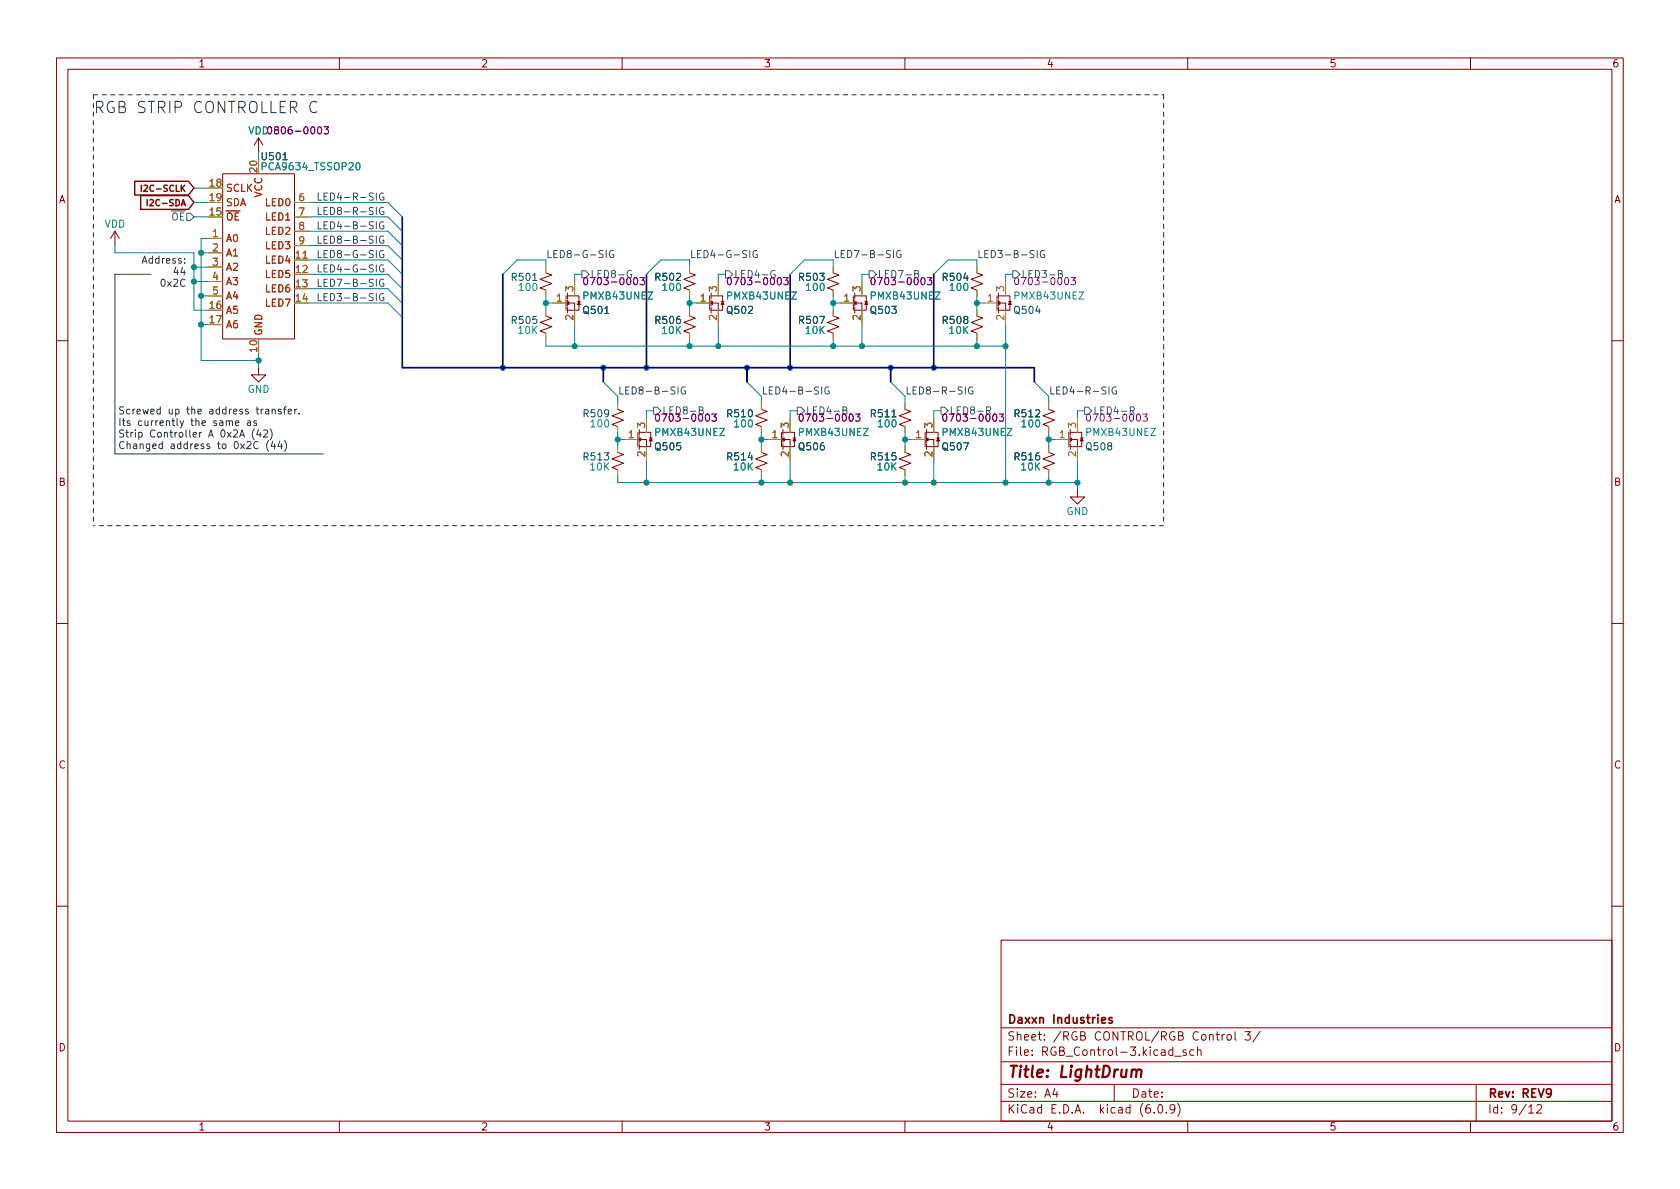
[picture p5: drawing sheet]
<svg xmlns="http://www.w3.org/2000/svg" width="297mm" height="210mm" viewBox="0 0 297 210" stroke-linecap="round" stroke-linejoin="round" font-family="sans-serif">
<g fill="none" stroke="#840000" stroke-width=".18">
<path d="M10 10.2h277v190.1h-277zM12 12.2h273v186.1h-273zM60 10.2v2M110 10.2v2M160 10.2v2M210 10.2v2M260 10.2v2M39.4 30.7h12.7v29.2h-12.7zM45.7 24.4l-.7 1.2M45.7 24.4v2.5M45.7 24.4l.8 1.2M20.3 40.9l-.7 1.3"/>
<path d="M20.3 40.9v2.5M20.3 40.9l.8 1.3M96.5 55.9l1 .4-2 .7 2 .8-2 .7 1 .4M96.5 48.3l1 .3-2 .8 2 .8-2 .7 1 .4M100.1 52.3v2.6M100.3 54.9h1.3M100.3 52.3h2.1v2.6h-.8M100.3 53.6h1.3v1.3M100.3 53.6l.3-.3v.5zM100.3 51.8v1M100.3 53.1v1M100.3 54.4v1"/>
<path d="M102.1 53.3h.5M121.9 48.3l1 .3-2 .8 2 .8-2 .7 1 .4M121.9 55.9l1 .4-2 .7 2 .8-2 .7 1 .4M125.5 52.3v2.6M125.7 54.9h1.3M125.7 52.3h2.1v2.6h-.8M125.7 53.6h1.3v1.3M125.7 53.6l.3-.3v.5zM125.7 51.8v1M125.7 53.1v1M125.7 54.4v1M127.5 53.3h.5"/>
<path d="M147.3 55.9l1 .4-2 .7 2 .8-2 .7 1 .4M147.3 48.3l1 .3-2 .8 2 .8-2 .7 1 .4M150.9 52.3v2.6M151.1 54.9h1.3M151.1 52.3h2.1v2.6h-.8M151.1 53.6h1.3v1.3M151.1 53.6l.3-.3v.5zM151.1 51.8v1M151.1 53.1v1M151.1 54.4v1M152.9 53.3h.5M172.7 48.3l1 .3-2 .8 2 .8-2 .7 1 .4"/>
<path d="M172.7 55.9l1 .4-2 .7 2 .8-2 .7 1 .4M176.3 52.3v2.6M176.5 54.9h1.3M176.5 52.3h2.1v2.6h-.8M176.5 53.6h1.3v1.3M176.5 53.6l.3-.3v.5zM176.5 51.8v1M176.5 53.1v1M176.5 54.4v1M178.3 53.3h.5M10 60.2h2M45.7 65v1.3h1.3l-1.3 1.3-1.3-1.3h1.3"/>
<path d="M109.2 72.4l1 .4-2 .7 2 .8-2 .8 1 .3M112.8 76.4v2.6M113 79h1.3M113 76.4h2.1v2.6h-.8M113 77.7h1.3v1.3M113 77.7l.3-.2v.5zM113 75.9v1.1M113 77.2v1M113 78.5v1M114.8 77.5h.5M134.6 72.4l1 .4-2 .7 2 .8-2 .8 1 .3M138.2 76.4v2.6"/>
<path d="M138.4 79h1.3M138.4 76.4h2.1v2.6h-.8M138.4 77.7h1.3v1.3M138.4 77.7l.3-.2v.5zM138.4 75.9v1.1M138.4 77.2v1M138.4 78.5v1M140.2 77.5h.5M160 72.4l1 .4-2 .7 2 .8-2 .8 1 .3M163.6 76.4v2.6M163.8 79h1.3M163.8 76.4h2.1v2.6h-.8"/>
<path d="M163.8 77.7h1.3v1.3M163.8 77.7l.3-.2v.5zM163.8 75.9v1.1M163.8 77.2v1M163.8 78.5v1M165.6 77.5h.5M185.4 72.4l1 .4-2 .7 2 .8-2 .8 1 .3M189 76.4v2.6M189.2 79h1.3M189.2 76.4h2.1v2.6h-.8M189.2 77.7h1.3v1.3M189.2 77.7l.3-.2v.5z"/>
<path d="M189.2 75.9v1.1M189.2 77.2v1M189.2 78.5v1M191 77.5h.5M285 60.2h2M109.2 80l1 .4-2 .7 2 .8-2 .8 1 .4M134.6 80l1 .4-2 .7 2 .8-2 .8 1 .4M160 80l1 .4-2 .7 2 .8-2 .8 1 .4M185.4 80l1 .4-2 .7 2 .8-2 .8 1 .4M190.5 86.6v1.3h1.3l-1.3 1.2-1.3-1.2h1.3M10 110.2h2M285 110.2h2"/>
<path d="M10 160.2h2M177 166.3h108v32h-108zM285 160.2h2M60 198.3v2M110 198.3v2M160 198.3v2M177 194.8h108M177 191.8h108M177 187.8h108M177 181.8h108M186.5 192.5l-.4 1h1M186.9 193v1"/>
<path d="M197 191.8v3M204.1 196.7v.1M204.9 195.4l.2-.1a.81 .81 0 0 1 .6 .7 .81 .81 0 0 1-.3 .8h-.2a.81 .81 0 0 1-.6-.6 .81 .81 0 0 1 .3-.8zM206.2 196.7v.1M207.4 185.7l-.5-.1-.3 .3v.4l.2 .3h.6M207.4 185.1v1.5M207.7 196l-.3 .3h-.3l-.2-.3 .1-.6 .4-.1 .2 .2a.99 .99 0 0 1-.3 1.3h-.3M207.7 186.8h1.2M208.2 195.1a1.72 1.72 0 0 1 0 2.3M209.7 185.7l-.3-.1-.3 .2 .1 .3 .5 .1v.4h-.6M210 198.3v2M211.1 185.7l-.5-.1-.2 .3v.4l.1 .3h.6"/>
<path d="M211.7 185.8l.2-.2 .4 .1 .1 .9M211.7 185.1v1.5M216.1 182.9v1M216.5 182.9l-.3 .1-.1 .2M217 183.1l.2-.2 .4 .2 .1 .5-.1 .3h-.4l-.2-.1zM218.4 182.4v1.3l.2 .2M220.1 182.4h1l-.5 .6 .4 .1v.7l-.2 .1h-.4l-.3-.1M222.8 182.4l-1.3 1.9M260 198.3v2M261 191.8v6.5M270.3 195.8l.4-.5v1.5M270.3 196.8h.9"/>
<path d="M271.7 195.5l.6-.2 .2 .2 .1 .3-.9 1h.9"/>
</g>
<path d="M196.6 180l-.3-.1-.2 .2v.3l.5 .1v.4h-.5M274.3 193.2l-.3 .3h-.3l-.3-.3 .2-.6 .4-.1 .2 .2a.99 .99 0 0 1-.4 1.3h-.2" fill="none" stroke="#840000" stroke-width=".3"/>
<path d="M200.1 189.3a.49 .49 0 0 1 .9 .1l-.2 1.1M201 189.4a.5 .5 0 0 1 .8-.2l-.1 1.3" fill="none" stroke="#840000" stroke-width=".4"/>
<g fill="#840000" stroke="#840000" stroke-width=".18">
<path d="M102.4 53.3l.2 .5h-.5z"/>
<path d="M178.6 53.3l.2 .5h-.5z"/>
<path d="M140.5 77.5l.2 .5h-.5z"/>
<path d="M153.2 53.3l.2 .5h-.5z"/>
<path d="M127.8 53.3l.2 .5h-.5z"/>
<path d="M191.3 77.5l.2 .5h-.5z"/>
<path d="M115.1 77.5l.2 .5h-.5z"/>
<path d="M165.9 77.5l.2 .5h-.5z"/>
</g>
<g fill="none" stroke="#a0a006" stroke-width=".18">
<path d="M52.1 35.8h2.5M52.1 38.3h2.5M36.8 42.2h2.6M36.8 44.7h2.6M36.8 47.2h2.6M36.8 49.8h2.6M36.8 52.3h2.6M52.1 46h2.5M52.1 40.9h2.5M52.1 43.4h2.5M96.5 47.2v1.1M96.5 51.3v1"/>
<path d="M96.5 54.9v1M96.5 58.9v1M97.8 53.6h2.2M101.6 49.8v2.5M101.6 54.9v2.5M121.9 47.2v1.1M121.9 51.3v1M121.9 54.9v1M121.9 58.9v1M123.2 53.6h2.2M127 49.8v2.5M127 54.9v2.5"/>
<path d="M147.3 47.2v1.1M147.3 51.3v1M147.3 54.9v1M147.3 58.9v1M148.6 53.6h2.2M152.4 49.8v2.5M152.4 54.9v2.5M172.7 47.2v1.1M172.7 51.3v1M172.7 54.9v1M172.7 58.9v1M174 53.6h2.2"/>
<path d="M177.8 49.8v2.5M177.8 54.9v2.5M109.2 71.4v1M109.2 75.4v1M109.2 79v1M110.5 77.7h2.2M114.3 73.9v2.5M114.3 79v2.5M134.6 71.4v1M134.6 75.4v1M134.6 79v1M135.9 77.7h2.2"/>
<path d="M139.7 73.9v2.5M139.7 79v2.5M160 71.4v1M160 75.4v1M160 79v1M161.3 77.7h2.2M165.1 73.9v2.5M165.1 79v2.5M185.4 71.4v1M185.4 75.4v1M185.4 79v1M186.7 77.7h2.2"/>
<path d="M190.5 73.9v2.5M190.5 79v2.5M109.2 83.1v1M134.6 83.1v1M160 83.1v1M185.4 83.1v1"/>
</g>
<g fill="none" stroke="#840084" stroke-width=".18">
<path d="M57.3 22.4h.8l-.4 .5 .3 .1v.6l-.2 .1-.5-.1M103.3 49.2l.2-.1a.68 .68 0 0 1 .4 .6 .68 .68 0 0 1-.4 .7l-.2-.2-.1-.3zM113.2 49.1h.8l-.5 .5 .4 .1v.5l-.2 .2-.5-.2M128.7 49.2l.2-.1a.68 .68 0 0 1 .4 .6 .68 .68 0 0 1-.4 .7l-.2-.2-.1-.3zM138.6 49.1h.8l-.5 .5 .4 .1v.5l-.2 .2-.5-.2M154.1 49.2l.2-.1a.68 .68 0 0 1 .4 .6 .68 .68 0 0 1-.4 .7l-.2-.2-.1-.3zM164 49.1h.8l-.5 .5 .4 .1v.5l-.2 .2-.5-.2M179.5 49.2l.2-.1a.68 .68 0 0 1 .4 .6 .68 .68 0 0 1-.4 .7l-.2-.2-.1-.3zM189.4 49.1h.8l-.5 .5 .4 .1v.5l-.2 .2-.5-.2M116 73.3l.2-.1a.68 .68 0 0 1 .4 .6 .68 .68 0 0 1-.4 .7l-.2-.1-.1-.4zM125.9 73.2h.8l-.5 .5 .4 .1v.6l-.2 .1-.5-.1M141.4 73.3l.2-.1a.68 .68 0 0 1 .4 .6 .68 .68 0 0 1-.4 .7l-.2-.1-.1-.4z"/>
<path d="M151.3 73.2h.8l-.5 .5 .4 .1v.6l-.2 .1-.5-.1M166.8 73.3l.2-.1a.68 .68 0 0 1 .4 .6 .68 .68 0 0 1-.4 .7l-.2-.1-.1-.4zM176.7 73.2h.8l-.5 .5 .4 .1v.6l-.2 .1-.5-.1M192.2 73.3l.2-.1a.68 .68 0 0 1 .4 .6 .68 .68 0 0 1-.4 .7l-.2-.1-.1-.4zM202.1 73.2h.8l-.5 .5 .4 .1v.6l-.2 .1-.5-.1"/>
</g>
<g fill="none" stroke="#345372" stroke-width=".18">
<path d="M33 37.7h.7l.6 .6-.6 .7h-.7zM102.9 47.9h.6l.6 .6-.6 .6h-.6zM111.6 47.9a.59 .59 0 0 0-.7 .5 .59 .59 0 0 0 .7 .6l.1-.5h-.3M128.3 47.9h.6l.6 .6-.6 .6h-.6zM137 47.9a.59 .59 0 0 0-.7 .5 .59 .59 0 0 0 .7 .6l.1-.5h-.3M153.7 47.9h.6l.6 .6-.6 .6h-.6zM161.7 48.4h.6l.1-.2-.1-.3-.6-.1v1.3h.5l.2-.1 .1-.3-.3-.3M179.1 47.9h.6l.6 .6-.6 .6h-.6zM187.1 48.4h.6l.1-.2-.1-.3-.6-.1v1.3h.5l.2-.1 .1-.3-.3-.3M115.6 72h.6l.6 .6-.6 .7h-.6zM123.6 72.5h.6l.1-.2-.1-.2-.6-.2v1.3h.5l.2-.1 .1-.3-.3-.3M141 72h.6l.6 .6-.6 .7h-.6z"/>
<path d="M149 72.5h.6l.1-.2-.1-.2-.6-.2v1.3h.5l.2-.1 .1-.3-.3-.3M166.4 72h.6l.6 .6-.6 .7h-.6zM174.4 72.6l.6-.1 .2-.1-.1-.3-.7-.2v1.3M174.7 72.6l.5 .6M191.8 72h.6l.6 .6-.6 .7h-.6zM199.8 72.6l.6-.1 .2-.1-.1-.3-.7-.2v1.3M200.1 72.6l.5 .6"/>
</g>
<path d="M23.8 32.1h9.5l1 1.2-1 1.2h-9.5zM24.9 34.6h8.4l1 1.2-1 1.2h-8.4zM25 32.7v1.1M25.4 32.8l.5-.1 .2 .4-.7 .7h.7M26 35.3v1.1M26.5 35.4l.4-.1 .2 .3-.7 .8h.7" fill="none" stroke="#840000" stroke-width=".25"/>
<g fill="none" stroke="#2d4364" stroke-width=".18">
<path d="M66.5 34.1v1.3M66.5 36.7v1.2M66.5 39.2v1.3M67.8 39.3a.59 .59 0 0 0-.7 .5 .59 .59 0 0 0 .7 .6l.1-.5h-.3M67.8 36.7a.59 .59 0 0 0-.7 .6 .59 .59 0 0 0 .7 .6l.1-.5h-.3M67.8 34.2a.59 .59 0 0 0-.7 .6 .59 .59 0 0 0 .7 .5l.1-.4h-.3M66.5 41.7v1.3M66.5 44.3v1.3M66.5 46.8v1.3M66.5 49.4v1.2M66.5 51.9v1.3M67.8 52a.59 .59 0 0 0-.7 .5 .59 .59 0 0 0 .7 .6l.1-.5h-.3"/>
<path d="M67.8 49.4a.59 .59 0 0 0-.7 .6 .59 .59 0 0 0 .7 .6l.1-.5h-.3M67.8 41.8a.59 .59 0 0 0-.7 .6 .59 .59 0 0 0 .7 .6l.1-.5h-.3M67.8 44.3a.59 .59 0 0 0-.7 .6 .59 .59 0 0 0 .7 .6l.1-.5h-.3M67.8 46.9a.59 .59 0 0 0-.7 .6 .59 .59 0 0 0 .7 .5l.1-.4h-.3M107.2 44.3v1.3M108.4 44.3a.59 .59 0 0 0-.7 .6 .59 .59 0 0 0 .7 .6l.1-.5h-.2M132.6 44.3v1.3M133.8 44.3a.59 .59 0 0 0-.7 .6 .59 .59 0 0 0 .7 .6l.1-.5h-.2M158 44.3v1.3M159.2 44.3a.59 .59 0 0 0-.7 .6 .59 .59 0 0 0 .7 .6l.1-.5h-.2M183.4 44.3v1.3M184.6 44.3a.59 .59 0 0 0-.7 .6 .59 .59 0 0 0 .7 .6l.1-.5h-.2"/>
<path d="M119.9 68.4v1.3M121.1 68.5a.59 .59 0 0 0-.7 .6 .59 .59 0 0 0 .7 .5l.1-.5h-.2M145.3 68.4v1.3M146.5 68.5a.59 .59 0 0 0-.7 .6 .59 .59 0 0 0 .7 .5l.1-.5h-.2M170.7 68.4v1.3M171.9 68.5a.59 .59 0 0 0-.7 .6 .59 .59 0 0 0 .7 .5l.1-.5h-.2M196.1 68.4v1.3M197.3 68.5a.59 .59 0 0 0-.7 .6 .59 .59 0 0 0 .7 .5l.1-.5h-.2"/>
</g>
<g fill="none" stroke="#2c2c2c" stroke-width=".18">
<path d="M56 18.1a.8 .8 0 0 0-1 0 .8 .8 0 0 0-.2 1 .75 .75 0 0 0 .4 .7 .75 .75 0 0 0 .8-.1M26.7 48.5h-6.4v31.8h36.8M40.6 74.6l.1-.2 .3 .1 .1 .8M41.6 74.8l.7-.1-.1-.2-.4-.1-.2 .2 .1 .6h.5M42.4 77.3l.4-1.3 .4 1.3M42.5 76.9h.6M43.8 74.5h.4l.1 .8M44.3 74.7l-.4 .1-.2 .1 .2 .4 .4-.1M45 75.8a1.46 1.46 0 0 0 0 2M45.3 74.5l-.3-.1-.1 .2v.2l.4 .1v.3h-.4M45.6 78.2a.6 .6 0 0 0-.8 .4 .6 .6 0 0 0 .6 .7l.2-.1M45.7 76l-.3 .9h.8"/>
<path d="M46 76.4v.9M46.6 76.1l.5-.1 .2 .4-.8 .9h.8M47 72.4h.5v.8M47.5 72.7h-.4l-.2 .2 .2 .3 .4-.1M47.5 77.9a1.46 1.46 0 0 0 0 1.9M47.8 75.8a1.46 1.46 0 0 1 0 2M48.1 72.5l.2-.1h.3l.1 .8M48.1 72.4v.8M48.2 78l-.3 .9h.8M48.5 78.5v.8M49.4 78l-.3 .9h.8M49.7 72.4h-.3l-.2 .1 .1 .2 .4 .1v.3h-.5"/>
<path d="M49.8 78.5v.8M50.1 72.4h.5M50.3 77.9a1.46 1.46 0 0 1 0 1.9M50.6 71.9l-.3 .2v1.1M51 72.8l.6-.1-.1-.3h-.4l-.1 .1v.6h.5M52.1 72.4v.8M52.5 72.4l-.4 .2M52.9 73.1v.1"/>
</g>
<path d="M16.5 16.8v76.2M16.5 16.8h189.2M205.7 16.8v76.2M205.7 93h-189.2" fill="none" stroke="#2c2c2c" stroke-width=".18" stroke-dasharray=".8 .8"/>
<path d="M71.1 38.3v26.7h111.8v2.6M88.9 48.5v16.5M114.3 48.5v16.5M139.7 48.5v16.5M165.1 48.5v16.5M106.7 65v2.6M132.1 65v2.6M157.5 65v2.6" fill="none" stroke="#000084" stroke-width=".3"/>
<g fill="none" stroke="#0a73a0" stroke-width=".18">
<path d="M34.3 38.3h2.5M34.3 35.8h2.5M34.3 33.3h2.5M45.7 26.9v1.3M54.6 38.3h14l2.5 2.6M54.6 35.8h14l2.5 2.5M20.3 43.4v1.3h14v10.2h2.5M34.3 47.2h2.5M34.3 49.8h2.5M35.6 57.4h1.2M35.6 44.7h1.2M35.6 52.3h1.2"/>
<path d="M36.8 42.2h-1.2v21.5h10.1M54.6 46h14l2.5 2.5M54.6 48.5h14l2.5 2.5M54.6 53.6h14l2.5 2.5M54.6 51h14l2.5 2.6M54.6 40.9h14l2.5 2.5M54.6 43.4h14l2.5 2.6M96.5 59.9v1.3h81.3M96.5 47.2v-1.2h-5.1l-2.5 2.5M96.5 53.6h1.3M96.5 52.3v2.6M101.6 57.4v3.8"/>
<path d="M102.9 48.5h-1.3v1.3M121.9 47.2v-1.2h-5.1l-2.5 2.5M121.9 53.6h1.3M121.9 52.3v2.6M121.9 59.9v1.3M127 57.4v3.8M128.3 48.5h-1.3v1.3M147.3 47.2v-1.2h-5.1l-2.5 2.5M147.3 52.3v2.6M147.3 59.9v1.3M147.3 53.6h1.3M152.4 57.4v3.8"/>
<path d="M153.7 48.5h-1.3v1.3M172.7 47.2v-1.2h-5.1l-2.5 2.5M172.7 53.6h1.3M172.7 52.3v2.6M172.7 59.9v1.3M177.8 57.4v27.9M179.1 48.5h-1.3v1.3M45.7 62.5v2.5M106.7 67.6l2.5 2.5v1.3M109.2 77.7h1.3M109.2 76.4v2.6M115.6 72.6h-1.3v1.3"/>
<path d="M132.1 67.6l2.5 2.5v1.3M134.6 76.4v2.6M134.6 77.7h1.3M141 72.6h-1.3v1.3M157.5 67.6l2.5 2.5v1.3M160 76.4v2.6M160 77.7h1.3M166.4 72.6h-1.3v1.3M182.9 67.6l2.5 2.5v1.3M185.4 77.7h1.3M185.4 76.4v2.6M191.8 72.6h-1.3v1.3"/>
<path d="M109.2 84.1v1.2h81.3M114.3 81.5v3.8M134.6 84.1v1.2M139.7 81.5v3.8M160 84.1v1.2M165.1 81.5v3.8M185.4 84.1v1.2M190.5 81.5v5.1"/>
</g>
<g fill="#028f99" stroke="#028f99" stroke-width=".18">
<circle cx="147.3" cy="61.2" r=".46"/>
<circle cx="152.4" cy="61.2" r=".46"/>
<circle cx="134.6" cy="85.3" r=".46"/>
<circle cx="139.7" cy="85.3" r=".46"/>
<circle cx="160" cy="77.7" r=".46"/>
<circle cx="160" cy="85.3" r=".46"/>
<circle cx="134.6" cy="77.7" r=".46"/>
<circle cx="147.3" cy="53.6" r=".46"/>
<circle cx="177.8" cy="61.2" r=".46"/>
<circle cx="172.7" cy="61.2" r=".46"/>
<circle cx="165.1" cy="85.3" r=".46"/>
<circle cx="177.8" cy="85.3" r=".46"/>
<circle cx="190.5" cy="85.3" r=".46"/>
<circle cx="185.4" cy="85.3" r=".46"/>
<circle cx="172.7" cy="53.6" r=".46"/>
<circle cx="185.4" cy="77.7" r=".46"/>
<circle cx="114.3" cy="85.3" r=".46"/>
<circle cx="121.9" cy="61.2" r=".46"/>
<circle cx="127" cy="61.2" r=".46"/>
<circle cx="121.9" cy="53.6" r=".46"/>
<circle cx="35.6" cy="52.3" r=".46"/>
<circle cx="35.6" cy="57.4" r=".46"/>
<circle cx="45.7" cy="63.7" r=".46"/>
<circle cx="35.6" cy="44.7" r=".46"/>
<circle cx="34.3" cy="47.2" r=".46"/>
<circle cx="34.3" cy="49.8" r=".46"/>
<circle cx="96.5" cy="53.6" r=".46"/>
<circle cx="101.6" cy="61.2" r=".46"/>
<circle cx="109.2" cy="77.7" r=".46"/>
</g>
<g fill="#004099" stroke="#004099" stroke-width=".18">
<circle cx="139.7" cy="65" r=".46"/>
<circle cx="165.1" cy="65" r=".46"/>
<circle cx="157.5" cy="65" r=".46"/>
<circle cx="132.1" cy="65" r=".46"/>
<circle cx="88.9" cy="65" r=".46"/>
<circle cx="106.7" cy="65" r=".46"/>
<circle cx="114.3" cy="65" r=".46"/>
</g>
<text font-size="2.8" fill="#2c2c2c" x="16.5" y="20">RGB STRIP CONTROLLER C</text>
<text font-size="2.8" fill="#840000" x="178" y="190.6">Title: LightDrum</text>
<g font-size="2.1" fill="#840000">
<text x="178" y="184">Sheet: /RGB CONTROL/RGB Control 3/</text>
<text x="178" y="181">Daxxn Industries</text>
<text x="178" y="186.7">File: RGB_Control-3.kicad_sch</text>
<text x="178" y="196.9">KiCad E.D.A. kicad (6.0.9)</text>
<text x="178" y="194.1">Size: A4</text>
<text x="200" y="194.1">Date:</text>
<text x="263" y="194.1">Rev: REV9</text>
<text x="263" y="196.9">Id: 9/12</text>
</g>
<g font-size="1.8" fill="#840000">
<text x="35" y="11.9">1</text>
<text x="85" y="11.9">2</text>
<text x="135" y="11.9">3</text>
<text x="185" y="11.9">4</text>
<text x="235" y="11.9">5</text>
<text x="285" y="11.9">6</text>
<text x="10.3" y="35.9">A</text>
<text x="285.3" y="35.9">A</text>
<text x="10.3" y="85.9">B</text>
<text x="285.3" y="85.9">B</text>
<text x="10.3" y="135.9">C</text>
<text x="285.3" y="135.9">C</text>
<text x="10.3" y="185.9">D</text>
<text x="285.3" y="185.9">D</text>
<text x="35" y="199.9">1</text>
<text x="85" y="199.9">2</text>
<text x="135" y="199.9">3</text>
<text x="185" y="199.9">4</text>
<text x="235" y="199.9">5</text>
<text x="285" y="199.9">6</text>
</g>
<g font-size="1.8" fill="#840084">
<text x="43.9" y="23.7">VDD 0806-0003</text>
<text x="104.3" y="50.4">0703-0003</text>
<text x="129.7" y="50.4">0703-0003</text>
<text x="155.1" y="50.4">0703-0003</text>
<text x="180.5" y="50.4">0703-0003</text>
<text x="117" y="74.5">0703-0003</text>
<text x="142.4" y="74.5">0703-0003</text>
<text x="167.8" y="74.5">0703-0003</text>
<text x="193.2" y="74.5">0703-0003</text>
</g>
<g font-size="1.8" fill="#005550">
<text x="46.4" y="28.3">U501</text>
<text x="90.6" y="49.7">R501</text>
<text x="116" y="49.7">R502</text>
<text x="141.4" y="49.7">R503</text>
<text x="166.8" y="49.7">R504</text>
<text x="90.6" y="57.3">R505</text>
<text x="103.3" y="55.5">Q501</text>
<text x="116" y="57.3">R506</text>
<text x="128.7" y="55.5">Q502</text>
<text x="141.4" y="57.3">R507</text>
<text x="154.1" y="55.5">Q503</text>
<text x="166.8" y="57.3">R508</text>
<text x="179.5" y="55.5">Q504</text>
<text x="103.3" y="73.8">R509</text>
<text x="128.7" y="73.8">R510</text>
<text x="154.1" y="73.8">R511</text>
<text x="179.5" y="73.8">R512</text>
<text x="103.3" y="81.4">R513</text>
<text x="116" y="79.6">Q505</text>
<text x="128.7" y="81.4">R514</text>
<text x="141.4" y="79.6">Q506</text>
<text x="154.1" y="81.4">R515</text>
<text x="166.8" y="79.6">Q507</text>
<text x="179.5" y="81.4">R516</text>
<text x="192.2" y="79.6">Q508</text>
</g>
<g font-size="1.8" fill="#8c5a0a">
<text x="37.1" y="33">18</text>
<text x="37.1" y="35.6">19</text>
<text x="45.5" y="30.4" transform="rotate(-90 45.5 30.4)">20</text>
<text x="52.8" y="35.6">6</text>
<text x="37.1" y="38.1">15</text>
<text x="37.6" y="41.9">1</text>
<text x="52.8" y="38.1">7</text>
<text x="52.8" y="40.6">8</text>
<text x="37.6" y="44.4">2</text>
<text x="37.6" y="47">3</text>
<text x="52.4" y="45.7">11</text>
<text x="52.8" y="43.2">9</text>
<text x="37.6" y="49.5">4</text>
<text x="37.6" y="52.1">5</text>
<text x="52.4" y="48.3">12</text>
<text x="52.4" y="50.8">13</text>
<text x="52.4" y="53.3">14</text>
<text x="98.4" y="53.3">1</text>
<text x="101.3" y="51.5" transform="rotate(-90 101.3 51.5)">3</text>
<text x="123.8" y="53.3">1</text>
<text x="126.7" y="51.5" transform="rotate(-90 126.7 51.5)">3</text>
<text x="149.2" y="53.3">1</text>
<text x="152.1" y="51.5" transform="rotate(-90 152.1 51.5)">3</text>
<text x="174.6" y="53.3">1</text>
<text x="177.5" y="51.5" transform="rotate(-90 177.5 51.5)">3</text>
<text x="37.1" y="54.6">16</text>
<text x="37.1" y="57.1">17</text>
<text x="101.3" y="56.6" transform="rotate(-90 101.3 56.6)">2</text>
<text x="126.7" y="56.6" transform="rotate(-90 126.7 56.6)">2</text>
<text x="152.1" y="56.6" transform="rotate(-90 152.1 56.6)">2</text>
<text x="177.5" y="56.6" transform="rotate(-90 177.5 56.6)">2</text>
<text x="45.5" y="62.2" transform="rotate(-90 45.5 62.2)">10</text>
<text x="111.1" y="77.5">1</text>
<text x="114" y="75.7" transform="rotate(-90 114 75.7)">3</text>
<text x="136.5" y="77.5">1</text>
<text x="139.4" y="75.7" transform="rotate(-90 139.4 75.7)">3</text>
<text x="161.9" y="77.5">1</text>
<text x="164.8" y="75.7" transform="rotate(-90 164.8 75.7)">3</text>
<text x="187.3" y="77.5">1</text>
<text x="190.2" y="75.7" transform="rotate(-90 190.2 75.7)">3</text>
<text x="114" y="80.8" transform="rotate(-90 114 80.8)">2</text>
<text x="139.4" y="80.8" transform="rotate(-90 139.4 80.8)">2</text>
<text x="164.8" y="80.8" transform="rotate(-90 164.8 80.8)">2</text>
<text x="190.2" y="80.8" transform="rotate(-90 190.2 80.8)">2</text>
</g>
<g font-size="1.8" fill="#b02c04">
<text x="39.9" y="33.9">SCLK</text>
<text x="46.4" y="35" transform="rotate(-90 46.4 35)">VCC</text>
<text x="39.9" y="39">~{OE}</text>
<text x="39.9" y="36.4">SDA</text>
<text x="47" y="36.4">LED0</text>
<text x="47" y="39">LED1</text>
<text x="47" y="41.5">LED2</text>
<text x="39.9" y="42.8">A0</text>
<text x="39.9" y="45.3">A1</text>
<text x="39.9" y="47.9">A2</text>
<text x="47" y="46.6">LED4</text>
<text x="47" y="44.1">LED3</text>
<text x="39.9" y="50.4">A3</text>
<text x="39.9" y="53">A4</text>
<text x="47" y="49.1">LED5</text>
<text x="47" y="51.7">LED6</text>
<text x="39.9" y="55.5">A5</text>
<text x="39.9" y="58">A6</text>
<text x="46.4" y="59.4" transform="rotate(-90 46.4 59.4)">GND</text>
<text x="47" y="54.2">LED7</text>
</g>
<g font-size="1.8" fill="#128875">
<text x="46.7" y="30.1">PCA9634_TSSOP20</text>
<text x="18.5" y="40.3">VDD</text>
<text x="91.9" y="51.4">100</text>
<text x="103.3" y="53">PMXB43UNEZ</text>
<text x="117.3" y="51.4">100</text>
<text x="128.7" y="53">PMXB43UNEZ</text>
<text x="142.7" y="51.4">100</text>
<text x="154.1" y="53">PMXB43UNEZ</text>
<text x="168.1" y="51.4">100</text>
<text x="179.5" y="53">PMXB43UNEZ</text>
<text x="91.7" y="59">10K</text>
<text x="117.1" y="59">10K</text>
<text x="142.5" y="59">10K</text>
<text x="167.9" y="59">10K</text>
<text x="43.8" y="69.5">GND</text>
<text x="104.6" y="75.6">100</text>
<text x="116" y="77.1">PMXB43UNEZ</text>
<text x="130" y="75.6">100</text>
<text x="141.4" y="77.1">PMXB43UNEZ</text>
<text x="155.4" y="75.6">100</text>
<text x="166.8" y="77.1">PMXB43UNEZ</text>
<text x="180.8" y="75.6">100</text>
<text x="192.2" y="77.1">PMXB43UNEZ</text>
<text x="104.4" y="83.2">10K</text>
<text x="129.8" y="83.2">10K</text>
<text x="155.2" y="83.2">10K</text>
<text x="180.6" y="83.2">10K</text>
<text x="188.5" y="91.1">GND</text>
</g>
<g font-size="1.8" fill="#2d4364">
<text x="55.9" y="35.5">LED4-R-SIG</text>
<text x="55.9" y="40.5">LED4-B-SIG</text>
<text x="55.9" y="38">LED8-R-SIG</text>
<text x="55.9" y="43.1">LED8-B-SIG</text>
<text x="55.9" y="45.6">LED8-G-SIG</text>
<text x="96.5" y="45.6">LED8-G-SIG</text>
<text x="121.9" y="45.6">LED4-G-SIG</text>
<text x="147.3" y="45.6">LED7-B-SIG</text>
<text x="172.7" y="45.6">LED3-B-SIG</text>
<text x="55.9" y="53.2">LED3-B-SIG</text>
<text x="55.9" y="50.7">LED7-B-SIG</text>
<text x="55.9" y="48.2">LED4-G-SIG</text>
<text x="109.2" y="69.7">LED8-B-SIG</text>
<text x="134.6" y="69.7">LED4-B-SIG</text>
<text x="160" y="69.7">LED8-R-SIG</text>
<text x="185.4" y="69.7">LED4-R-SIG</text>
</g>
<g font-size="1.8" fill="#345372">
<text x="28.9" y="39">~{OE}</text>
<text x="104.3" y="49.1">LED8-G</text>
<text x="129.7" y="49.1">LED4-G</text>
<text x="155.1" y="49.1">LED7-B</text>
<text x="180.5" y="49.1">LED3-B</text>
<text x="117" y="73.3">LED8-B</text>
<text x="142.4" y="73.3">LED4-B</text>
<text x="167.8" y="73.3">LED8-R</text>
<text x="193.2" y="73.3">LED4-R</text>
</g>
<g font-size="1.8" fill="#2c2c2c">
<text x="25.4" y="46.6">Address:</text>
<text x="28.8" y="50.7">0x2C</text>
<text x="31.1" y="48.7">44</text>
<text x="20.8" y="73.3">Screwed up the address transfer.</text>
<text x="20.8" y="75.3">Its currently the same as</text>
<text x="20.8" y="77.4">Strip Controller A 0x2A (42)</text>
<text x="20.8" y="79.4">Changed address to 0x2C (44)</text>
</g>
<g font-size="1.5" fill="#840000">
<text x="26" y="33.9">I2C-SCLK</text>
<text x="26.9" y="36.4">I2C-SDA</text>
</g>
</svg>
